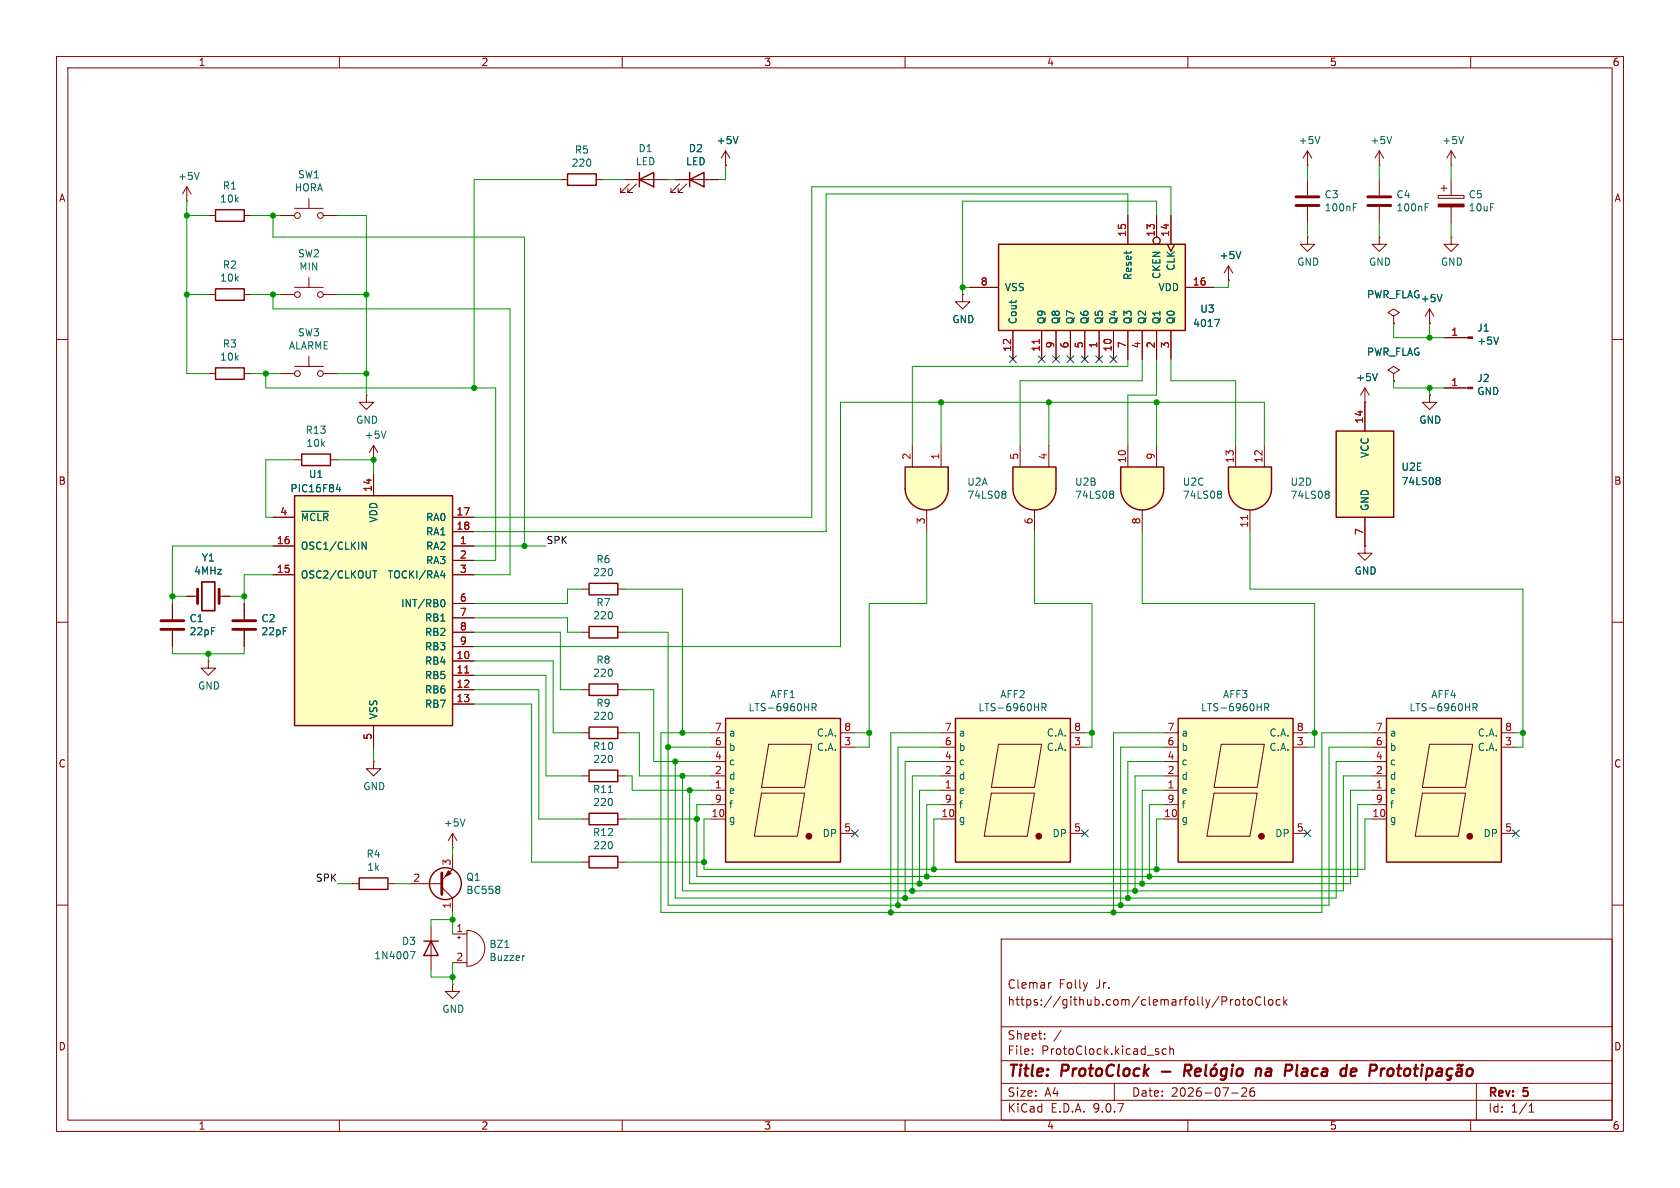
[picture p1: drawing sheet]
<svg xmlns="http://www.w3.org/2000/svg" width="297mm" height="210mm" viewBox="0 0 297 210" stroke-linecap="round" stroke-linejoin="round" font-family="sans-serif">
<g fill="none" stroke="#840000" stroke-width=".18">
<path d="M10 10h277v190h-277zM12 12h273v186h-273zM60 10v2M110 10v2M160 10v2M210 10v2M260 10v2M231.1 41.9v1.3h1.3l-1.3 1.3-1.2-1.3h1.2M231.1 41.9h.1M10 60h2M36.8 66h1.3M43.2 66h1.2"/>
<path d="M49.5 66h2.6M52.1 64.8h5M54.6 63v1.8M57.1 66h2.6M285 60h2M10 110h2M102.9 104.1h1.2M102.9 111.8h1.2M109.2 104.1h1.3M109.2 111.8h1.3M285 110h2M102.9 121.9h1.2"/>
<path d="M109.2 121.9h1.3M10 160h2M76.2 163.8v7.7M80 165.1h2.5M80 170.2h2.5M80.9 165.7h.5M81.2 165.5v.5M82.5 164.5a3.2 3.2 0 0 1 3.2 3.1 3.2 3.2 0 0 1-3.2 3.2zM177 166h108v32h-108zM185.8 173.7l-.3 .1M216 176.2h.6l.3 .3-.2 .4-.7 .1M217.5 176.7v1"/>
<path d="M218 176.7l-.3 .1-.2 .2M218.5 176.8l.2-.1 .4 .1 .1 .6-.2 .2-.3 .1-.2-.1zM219.6 176.7h.6M219.8 176.2v1.3l.4 .2M220.7 176.8l.2-.1 .4 .1 .1 .6-.2 .2-.3 .1-.2-.1zM222.9 176.3a.6 .6 0 0 0-.8 0 .6 .6 0 0 0-.1 .8 .56 .56 0 0 0 .2 .5 .56 .56 0 0 0 .7 0M223.5 176.2v1.3l.2 .2M224.3 176.8l.2-.1 .5 .1v.6l-.1 .2-.4 .1-.2-.1zM226.3 176.8l-.4-.1-.3 .3v.4l.1 .2h.6M227 176.2v1.5M227.1 177.1l.4 .6M227.5 176.7l-.5 .6"/>
<path d="M285 160h2M60 198v2M110 198v2M160 198v2M177 194.5h108M177 191.5h108M177 187.5h108M177 181.5h108M182.5 186.3v.1M182.5 185.5v.1M184.7 183.6v.1M184.7 182.8v.1"/>
<path d="M187.6 182.1l-1.3 2M197 191.5v3M204.7 185.9l.2 .2-.2 .3M204.7 185.4l.1 .1M206.2 185.5l-.5-.1-.2 .3v.4l.1 .2h.6M206.8 185.5l.2-.1 .4 .1 .1 .9M206.8 184.9v1.5M210 198v2M217.7 193.2h1.2M219.5 192.4l.6-.1 .2 .1 .1 .3-.9 1.1h.9M221.7 192.3a.59 .59 0 0 0-.7 .6v.6l.1 .2 .4 .1 .2-.1 .1-.5-.1-.3h-.5l-.2 .3M260 198v2"/>
<path d="M261 191.5v6.5M270.3 196.6h.9M270.3 195.5l.4-.4v1.5"/>
<circle cx="52.6" cy="66" r=".51"/>
<circle cx="56.6" cy="66" r=".51"/>
</g>
<g fill="none" stroke="#840000" stroke-width=".4">
<path d="M205.4 189.4h1.5M209.4 189.3h.8a.55 .55 0 0 0 .4-.5 .55 .55 0 0 0-.3-.6h-.7l-.3 2M209.9 189.3l.5 .9M211.3 189.5l1-.1-.1-.4-.2-.1-.5 .1-.3 .9 .3 .3 .6-.1M213.3 188.2l-.2 1.7 .2 .3M214.2 189.1a.52 .52 0 0 1 .5-.2 .52 .52 0 0 1 .4 .4v.5a.55 .55 0 0 1-.6 .4 .55 .55 0 0 1-.5-.4zM215 188.1l-.3 .3M216.9 189a.66 .66 0 0 0-1 .3l-.1 .5 .2 .3 .2 .1 .5-.1M216.9 188.9l-.2 1.6a.6 .6 0 0 1-.9 .3M217.8 188.9l-.1 1.3M217.9 188.2v.2M217.9 188.2l-.1 .1 .1 .1"/>
<path d="M217.9 188.2l.1 .1-.1 .1M218.8 189.1a.52 .52 0 0 1 .5-.2 .52 .52 0 0 1 .4 .4l-.1 .5a.55 .55 0 0 1-.5 .4 .55 .55 0 0 1-.5-.4zM222.1 189.1a.49 .49 0 0 1 .9 .1l-.2 1M222.1 188.9l-.1 1.3M228.5 188.6l-.4-.4h-.7l-.3 2M229.4 188.2l-.3 1.7 .3 .3M230.3 189l.2-.1 .6 .1-.1 1.2M231.1 189.4h-.7a.4 .4 0 0 0-.3 .4 .4 .4 0 0 0 .2 .4l.7-.1M233 189a.66 .66 0 0 0-1 .3l-.1 .5 .2 .3 .2 .1 .5-.1M233.8 189l.2-.1 .6 .1-.1 1.2M234.6 189.4h-.6a.4 .4 0 0 0-.4 .4 .4 .4 0 0 0 .3 .4l.7-.1M238 189a.66 .66 0 0 0-1 .3v.5l.1 .3 .2 .1 .6-.1"/>
<path d="M238.1 188.2l-.2 2M238.8 189.5l1-.1-.1-.4-.1-.1-.6 .1-.2 .9 .2 .3 .6-.1M245.3 189.3a.55 .55 0 0 1 .5-.4 .55 .55 0 0 1 .6 .4l-.1 .5a.6 .6 0 0 1-.9 .3M247 188.9h.8M247.4 188.2l-.3 1.7 .1 .2 .4 .1M248.4 189.1a.52 .52 0 0 1 .5-.2 .52 .52 0 0 1 .4 .4v.5a.55 .55 0 0 1-.6 .4 .55 .55 0 0 1-.5-.4zM249.9 188.9h.8M250.3 188.2l-.2 1.7 .1 .2 .3 .1M251.4 188.9l-.2 1.3M251.5 188.2l-.1 .2M251.5 188.2l-.2 .1 .1 .1M251.5 188.2v.1l-.1 .1"/>
<path d="M252.3 189l.2-.1 .6 .1 .1 .3v.5a.66 .66 0 0 1-1 .3M252.3 188.9l-.2 2M254.1 189l.2-.1 .6 .1-.1 1.2M254.9 189.4h-.6a.4 .4 0 0 0-.4 .4 .4 .4 0 0 0 .3 .4l.6-.1M256.2 190.3l.3 .3-.1 .2-.5 .1M256.8 189a.66 .66 0 0 0-1 .3l-.1 .5 .2 .3 .2 .1 .5-.1M257.6 189l.2-.1 .6 .1-.1 1.2M258.5 189.4h-.7a.4 .4 0 0 0-.4 .4 .4 .4 0 0 0 .3 .4l.7-.1M258.6 188.2l-.3 .2-.4-.2-.3 .2M259.4 189.1a.52 .52 0 0 1 .6-.2 .52 .52 0 0 1 .4 .4l-.1 .5a.55 .55 0 0 1-.5 .4 .55 .55 0 0 1-.5-.4z"/>
</g>
<path d="M38.1 65h5.1v2.1h-5.1zM104.1 103.1h5.1v2.1h-5.1zM104.1 110.7h5.1v2.1h-5.1zM104.1 120.9h5.1v2h-5.1zM74.9 166.4h2.6M76.2 166.4l1.3 2.5h-2.6z" fill="none" stroke="#840000" stroke-width=".25"/>
<path d="M72.5 168.2h.9l-.6 1.3M89.2 167.5h.8M92.8 168.9l-.3 .1" fill="none" stroke="#006464" stroke-width=".18"/>
<path d="M52.1 87.6h27.9v40.7h-27.9z" fill="#ffffc2"/>
<g fill="none" stroke="#840000" stroke-width=".25">
<path d="M38.1 37.1h5.1v2h-5.1zM38.1 51.1h5.1v2h-5.1zM52.1 87.6h27.9v40.7h-27.9zM53.3 80.3h5.1v2h-5.1zM104.1 136.1h5.1v2.1h-5.1zM104.1 128.5h5.1v2.1h-5.1zM63.5 155.2h5.1v2h-5.1zM104.1 143.8h5.1v2h-5.1zM104.1 151.4h5.1v2h-5.1z"/>
<circle cx="78.7" cy="156.2" r="2.82"/>
</g>
<g fill="none" stroke="#840000" stroke-width=".18">
<path d="M33 35.6h.1M33 33l-.7 1.3M33 33l.8 1.3M33 33v2.6M36.8 38.1h1.3M43.2 38.1h1.2M49.5 38.1h2.6M52.1 36.8h5M54.6 35.1v1.7M57.1 38.1h2.6M231.1 29.2h.1M231.1 26.7l-.7 1.2"/>
<path d="M231.1 26.7l.8 1.2M231.1 26.7v2.5M36.8 52.1h1.3M43.2 52.1h1.2M49.5 52.1h2.6M52.1 50.8h5M54.6 49v1.8M57.1 52.1h2.6M64.8 69.9v1.2h1.2l-1.2 1.3-1.3-1.3h1.3M64.8 69.9h.1M66 78.7v2.6M66 78.7l-.7 1.3"/>
<path d="M66 78.7l.8 1.3M48.3 91.4h3.8M48.3 96.5h3.8M52.1 81.3h1.2M58.4 81.3h1.3M66 81.3h.1M66 83.8v3.8M80 91.4h3.8M80 96.5h3.8M80 94h3.8M80 99.1h3.8M30.5 106.7v2.8"/>
<path d="M30.5 111.5v2.8M33 105.4h1.9M36.8 116.8v1.3h1.3l-1.3 1.3-1.2-1.3h1.2M36.8 116.8h.1M38.7 105.4h1.9M43.2 106.7v2.8M43.2 111.5v2.8M48.3 101.6h3.8M80 101.6h3.8M80 106.7h3.8M80 109.2h3.8M80 111.8h3.8"/>
<path d="M80 114.3h3.8M80 116.8h3.8M80 119.4h3.8M66 134.6v1.3h1.3l-1.3 1.3-1.2-1.3h1.2M66 134.6h.1M66 128.3v3.8M80 121.9h3.8M80 124.5h3.8M102.9 137.2h1.2M102.9 129.5h1.2M109.2 137.2h1.3M109.2 129.5h1.3"/>
<path d="M62.2 156.2h1.3M68.6 156.2h1.2M72.4 156.2h5.7M78.1 156.8l1.9 2v2.5M80 149.9h.1M80 151.1v2.6l-1.9 1.9M80 147.3v2.6M80 147.3l-.8 1.3M80 147.3l.8 1.3M102.9 144.8h1.2M102.9 152.4h1.2M109.2 144.8h1.3"/>
<path d="M109.2 152.4h1.3M80 174v1.3h1.3l-1.3 1.2-1.3-1.2h1.3M80 174h.1"/>
<circle cx="52.6" cy="38.1" r=".51"/>
<circle cx="56.6" cy="38.1" r=".51"/>
<circle cx="52.6" cy="52.1" r=".51"/>
<circle cx="56.6" cy="52.1" r=".51"/>
</g>
<g fill="none" stroke="#006464" stroke-width=".18">
<path d="M35.2 30.5l-.4 1.2M233.3 24.1l-.4 1.3M68.2 76.2l-.4 1.3M53.3 90.4h4.8M59.4 86.5h.8M60.1 86.1v.8M64 95.8l.7 1.3v-1.3M65.9 100.9h.7M66.2 100.9v1.3M77.9 101.8h.8M78.1 106.1l.1-.1a.68 .68 0 0 1 .5 .6 .68 .68 0 0 1-.5 .7l-.1-.1M78.5 101.3v.9"/>
<path d="M82.2 144.8l-.4 1.2M88.2 156.7l.2 .2-.2 .2M88.2 157.3l.2 .1-.2 .5M107.6 140.1h.7"/>
</g>
<path d="M82.2 119h.7" fill="none" stroke="#a90000" stroke-width=".18"/>
<path d="M28.4 109.7h4.1M28.4 111.3h4.1M34.9 104.1v2.6M38.7 104.1v2.6M41.1 109.7h4.1M41.1 111.3h4.1M78.1 154.3v3.8" fill="none" stroke="#840000" stroke-width=".51"/>
<path d="M79.2 153.9l.6 .5-1.1 .5z" fill="#840000" stroke="#840000" stroke-width=".18"/>
<path d="M35.7 102.9h2.3v5.1h-2.3z" fill="none" stroke="#840000" stroke-width=".3"/>
<path d="M217.2 86.4h7.6a3.8 3.8 0 0 1-3.8 3.8 3.8 3.8 0 0 1-3.8-3.8z" fill="#ffffc2" stroke="#ffffc2" stroke-width=".18"/>
<path d="M217.2 82.6h7.6v3.8h-7.6z" fill="#ffffc2"/>
<path d="M217.2 82.6h7.6v3.8a3.8 3.8 0 0 1-3.8 3.8 3.8 3.8 0 0 1-3.8-3.8z" fill="none" stroke="#840000" stroke-width=".25"/>
<path d="M218.4 78.7v3.9M223.5 78.7v3.9M221 90.2v3.8" fill="none" stroke="#840000" stroke-width=".18"/>
<path d="M220.6 91.1v.7" fill="none" stroke="#a90000" stroke-width=".18"/>
<path d="M234.5 86.8h.2l.3 .3-.3 .3M234.5 87.4h.2M234.7 87.4l.3 .2v.2l-.1 .2-.4 .1" fill="none" stroke="#006464" stroke-width=".18"/>
<path d="M128.3 127h20.3v25.4h-20.3z" fill="#ffffc2"/>
<path d="M100.3 30.7h5.1v2.1h-5.1zM113 31.8l2.6-1.3v2.5zM113 30.5v2.5M121.9 31.8l2.6-1.3v2.5zM121.9 30.5v2.5M128.3 127h20.3v25.4h-20.3z" fill="none" stroke="#840000" stroke-width=".25"/>
<g fill="none" stroke="#840000" stroke-width=".18">
<path d="M99.1 31.8h1.2M105.4 31.8h1.3M110.5 31.8h7.6M111.3 32.5l-1.6 1.5h.8h-.8v-.7M112.5 32.5l-1.5 1.5h.8h-.8v-.7M119.4 31.8h7.6M120.1 32.5l-1.5 1.5h.8h-.8v-.7M121.4 32.5l-1.5 1.5h.7h-.7v-.7M241.3 71.1h.1M241.3 68.6l-.8 1.3M241.3 68.6l.8 1.3M241.3 68.6v2.5"/>
<path d="M255.3 68.6h4.2M241.3 96.5v1.3h1.3l-1.3 1.3-1.3-1.3h1.3M241.3 96.5h.1M125.7 129.5h2.6M125.7 132.1h2.6M125.7 134.6h2.6M125.7 137.2h2.6M125.7 139.7h2.6M135.9 131.6h7.6l-1.3 7.6h-7.6zM148.6 129.5h2.5M148.6 132.1h2.5M125.7 142.2h2.6"/>
<path d="M125.7 144.8h2.6M134.6 140.2h7.6l-1.2 7.6h-7.7zM148.6 147.3h2.5"/>
</g>
<g fill="#840000" stroke="#840000" stroke-width=".18">
<path d="M259.5 68.5h.8v.2h-.8z"/>
<circle cx="143" cy="147.8" r=".51"/>
</g>
<path d="M243.5 66l-.4 1.3M143.6 125h.6l.1-.2-.1-.3-.6-.1v1.2M143.9 125l.4 .6" fill="none" stroke="#006464" stroke-width=".18"/>
<path d="M236.2 76.2h10.2v15.2h-10.2z" fill="#ffffc2"/>
<path d="M236.2 76.2h10.2v15.2h-10.2z" fill="none" stroke="#840000" stroke-width=".25"/>
<path d="M241.3 71.1v5.1M252.7 69.9v1.2h1.3l-1.3 1.3-1.2-1.3h1.2M252.7 69.9h.1M241.3 91.4v5.1" fill="none" stroke="#840000" stroke-width=".18"/>
<path d="M254.1 84.4h.3l.2 .2-.2 .3M254.1 84.9h.3M254.4 84.9l.2 .3v.2l-.1 .2-.4 .1" fill="none" stroke="#006464" stroke-width=".18"/>
<path d="M208.3 127h20.3v25.4h-20.3z" fill="#ffffc2"/>
<path d="M208.3 127h20.3v25.4h-20.3z" fill="none" stroke="#840000" stroke-width=".25"/>
<path d="M205.7 129.5h2.6M205.7 132.1h2.6M205.7 134.6h2.6M205.7 137.2h2.6M205.7 139.7h2.6M215.9 131.6h7.6l-1.3 7.6h-7.6zM228.6 129.5h2.5M228.6 132.1h2.5M205.7 142.2h2.6M205.7 144.8h2.6M214.6 140.2h7.6l-1.2 7.6h-7.6zM228.6 147.3h2.5" fill="none" stroke="#840000" stroke-width=".18"/>
<circle cx="223" cy="147.8" r=".51" fill="#840000" stroke="#840000" stroke-width=".18"/>
<path d="M223.6 125h.6l.1-.2-.1-.3-.6-.1v1.2M223.9 125l.4 .6" fill="none" stroke="#006464" stroke-width=".18"/>
<path d="M245.1 127h20.3v25.4h-20.3z" fill="#ffffc2"/>
<path d="M245.1 127h20.3v25.4h-20.3z" fill="none" stroke="#840000" stroke-width=".25"/>
<path d="M242.6 129.5h2.5M242.6 132.1h2.5M242.6 134.6h2.5M242.6 137.2h2.5M242.6 139.7h2.5M252.7 131.6h7.6l-1.2 7.6h-7.6zM265.4 129.5h2.6M265.4 132.1h2.6M242.6 142.2h2.5M242.6 144.8h2.5M251.5 140.2h7.6l-1.3 7.6h-7.6zM265.4 147.3h2.6" fill="none" stroke="#840000" stroke-width=".18"/>
<circle cx="259.8" cy="147.8" r=".51" fill="#840000" stroke="#840000" stroke-width=".18"/>
<path d="M260.4 125h.6l.1-.2v-.3l-.7-.1v1.2M260.7 125l.4 .6" fill="none" stroke="#006464" stroke-width=".18"/>
<path d="M160 86.4h7.6a3.8 3.8 0 0 1-3.8 3.8 3.8 3.8 0 0 1-3.8-3.8z" fill="#ffffc2" stroke="#ffffc2" stroke-width=".18"/>
<path d="M160 82.6h7.6v3.8h-7.6z" fill="#ffffc2"/>
<path d="M160 82.6h7.6v3.8a3.8 3.8 0 0 1-3.8 3.8 3.8 3.8 0 0 1-3.8-3.8z" fill="none" stroke="#840000" stroke-width=".25"/>
<g fill="none" stroke="#840000" stroke-width=".18">
<path d="M128.3 29.2h.1M128.3 26.7l-.8 1.2M128.3 26.7l.7 1.2M128.3 26.7v2.5M243.8 29.2h.1M243.8 26.7l-.7 1.2M243.8 26.7l.8 1.2M243.8 26.7v2.5M170.2 52.1v1.2h1.2l-1.2 1.3-1.3-1.3h1.3M170.2 52.1h.1M161.3 78.7v3.9M166.4 78.7v3.9"/>
<path d="M163.8 90.2v3.8"/>
</g>
<path d="M130.5 24.1l-.5 1.3M246 24.1l-.4 1.3M177.4 86.8h.2l.2 .3-.2 .3M177.4 87.4h.2M177.6 87.4l.2 .2v.2l-.1 .2-.3 .1" fill="none" stroke="#006464" stroke-width=".18"/>
<path d="M168.9 127h20.3v25.4h-20.3z" fill="#ffffc2"/>
<path d="M168.9 127h20.3v25.4h-20.3z" fill="none" stroke="#840000" stroke-width=".25"/>
<path d="M166.4 129.5h2.5M166.4 132.1h2.5M166.4 134.6h2.5M166.4 137.2h2.5M166.4 139.7h2.5M176.5 131.6h7.6l-1.2 7.6h-7.6zM189.2 129.5h2.6M189.2 132.1h2.6M166.4 142.2h2.5M166.4 144.8h2.5M175.3 140.2h7.6l-1.3 7.6h-7.6zM189.2 147.3h2.6" fill="none" stroke="#840000" stroke-width=".18"/>
<circle cx="183.6" cy="147.8" r=".51" fill="#840000" stroke="#840000" stroke-width=".18"/>
<path d="M184.2 125h.6l.1-.2v-.3l-.7-.1v1.2M184.5 125l.4 .6" fill="none" stroke="#006464" stroke-width=".18"/>
<path d="M176.5 43.2h33v15.2h-33z" fill="#ffffc2"/>
<path d="M176.5 43.2h33v15.2h-33z" fill="none" stroke="#840000" stroke-width=".25"/>
<g fill="none" stroke="#840000" stroke-width=".18">
<path d="M199.4 38.1v5.1M204.5 38.1v3.8M207 38.1v5.1M171.4 50.8h5.1M179.1 58.4v5.1M184.1 58.4v5.1M186.7 58.4v5.1M189.2 58.4v5.1M191.8 58.4v5.1M194.3 58.4v5.1M196.8 58.4v5.1M199.4 58.4v5.1"/>
<path d="M201.9 58.4v5.1M204.5 58.4v5.1M206.4 43.2l.6 1.3 .6-1.3M207 58.4v5.1M209.5 50.8h5.1"/>
<circle cx="204.5" cy="42.5" r=".63"/>
</g>
<path d="M183.7 60v.7" fill="none" stroke="#a90000" stroke-width=".18"/>
<path d="M214.7 56.5h.9l-.6 1.2" fill="none" stroke="#006464" stroke-width=".18"/>
<path d="M198.1 86.4h7.6a3.8 3.8 0 0 1-3.8 3.8 3.8 3.8 0 0 1-3.8-3.8z" fill="#ffffc2" stroke="#ffffc2" stroke-width=".18"/>
<path d="M198.1 82.6h7.6v3.8h-7.6z" fill="#ffffc2"/>
<path d="M198.1 82.6h7.6v3.8a3.8 3.8 0 0 1-3.8 3.8 3.8 3.8 0 0 1-3.8-3.8z" fill="none" stroke="#840000" stroke-width=".25"/>
<path d="M217.2 49.5h.1M217.2 47l-.8 1.3M217.2 47l.7 1.3M217.2 47v2.5M199.4 78.7v3.9M204.5 78.7v3.9M201.9 90.2v3.8" fill="none" stroke="#840000" stroke-width=".18"/>
<path d="M219.4 44.4l-.5 1.3M215.5 86.8h.2l.2 .3-.2 .3M215.5 87.4h.2M215.7 87.4l.2 .2v.2l-.1 .2-.3 .1" fill="none" stroke="#006464" stroke-width=".18"/>
<path d="M179.1 86.4h7.6a3.8 3.8 0 0 1-3.8 3.8 3.8 3.8 0 0 1-3.8-3.8z" fill="#ffffc2" stroke="#ffffc2" stroke-width=".18"/>
<path d="M179.1 82.6h7.6v3.8h-7.6z" fill="#ffffc2"/>
<path d="M179.1 82.6h7.6v3.8a3.8 3.8 0 0 1-3.8 3.8 3.8 3.8 0 0 1-3.8-3.8z" fill="none" stroke="#840000" stroke-width=".25"/>
<g fill="none" stroke="#840000" stroke-width=".18">
<path d="M119.4 31.8h2.5M124.5 31.8h2.5M128.3 29.2h.1M199.4 38.1v5.1M204.5 38.1v3.8M207 38.1v5.1M231.1 31.8v2.7M231.1 36.6v2.8M243.8 31.8v2.7M243.8 36.6v2.8M254.3 34.5h4.5v.6h-4.5zM254.8 33.3h1"/>
<path d="M255.3 32.8v1M256.5 29.2h.1M256.5 26.7v2.5M256.5 31.8v2.7M256.5 36.6v2.8M256.5 26.7l-.7 1.2M256.5 26.7l.8 1.2M170.2 52.1h.1M171.4 50.8h5.1M179.1 58.4v5.1M184.1 58.4v5.1M186.7 58.4v5.1"/>
<path d="M189.2 58.4v5.1M191.8 58.4v5.1M194.3 58.4v5.1M196.8 58.4v5.1M199.4 58.4v5.1M201.9 58.4v5.1M204.5 58.4v5.1M206.4 43.2l.6 1.3 .6-1.3M207 58.4v5.1M209.5 50.8h5.1M217.2 49.5h.1M243.8 41.9v1.3h1.3l-1.3 1.3-1.2-1.3h1.2"/>
<path d="M243.8 41.9h.1M246.4 55.9l1-.7-1-.6-1 .6 1 .7v1.3M246.4 57.2h.1M252.7 57.2h.1M252.7 54.6l-.7 1.3M252.7 54.6l.8 1.3M252.7 54.6v2.6M255.3 59.7h4.2M256.5 41.9v1.3h1.3l-1.3 1.3-1.2-1.3h1.2M256.5 41.9h.1M180.3 78.7v3.9M185.4 78.7v3.9"/>
<path d="M241.3 71.1h.1M241.3 71.1v5.1M246.4 66l1-.6-1-.6-1 .6 1 .6v1.3M246.4 67.3h.1M252.7 69.9h.1M255.3 68.6h3.8M48.3 91.4h3.8M48.3 96.5h3.8M66 83.8v3.8M80 91.4h3.8M80 96.5h3.8M80 94h3.8"/>
<path d="M80 99.1h3.8M182.9 90.2v3.8M241.3 96.5h.1M241.3 91.4v5.1M30.5 106.7v2.8M30.5 111.5v2.8M33 105.4h1.3M39.4 105.4h1.2M43.2 106.7v2.8M43.2 111.5v2.8M48.3 101.6h3.8M80 101.6h3.8"/>
<path d="M80 106.7h3.8M80 109.2h3.8M80 111.8h3.8M80 114.3h3.8M80 116.8h3.8M80 119.4h3.8M66 128.3v3.8M80 121.9h3.8M80 124.5h3.8"/>
<circle cx="204.5" cy="42.5" r=".63"/>
</g>
<g fill="none" stroke="#006464" stroke-width=".18">
<path d="M130.5 24.1l-.5 1.3M239.3 36.6h.4M239.3 36h.6M252 36.6h.4M252 36h.6M258.7 24.1l-.4 1.3M214.7 56.5h.9l-.6 1.2M219.4 44.4l-.5 1.3M254.9 52.1l-.4 1.2M264.9 59.6l-.4 1.3M243.5 66l-.4 1.3M53.3 90.4h4.8"/>
<path d="M59.4 86.5h.8M60.1 86.1v.8M64 95.8l.7 1.3v-1.3M196.4 86.8h.2l.3 .3-.3 .3M196.4 87.4h.2M196.6 87.4l.3 .2v.2l-.1 .2-.4 .1M254.1 84.4h.3l.2 .2-.2 .3M254.1 84.9h.3M254.4 84.9l.2 .3v.2l-.1 .2-.4 .1M65.9 100.9h.7M66.2 100.9v1.3M77.9 101.8h.8"/>
<path d="M78.1 106.1l.1-.1a.68 .68 0 0 1 .5 .6 .68 .68 0 0 1-.5 .7l-.1-.1M78.5 101.3v.9"/>
</g>
<path d="M229.1 34.8h4.1M229.1 36.3h4.1M241.8 34.8h4.1M241.8 36.3h4.1" fill="none" stroke="#840000" stroke-width=".51"/>
<g fill="#840000" stroke="#840000" stroke-width=".18">
<path d="M254.3 36.1h4.5v.5h-4.5z"/>
<path d="M259.5 59.6h.8v.2h-.8z"/>
</g>
<g fill="none" stroke="#009600" stroke-width=".18">
<path d="M33 35.6v30.4h3.8M33 38.1h3.8M44.4 38.1h5.1M48.3 38.1v3.8h44.4v54.6M59.7 38.1h5.1v31.8M99.1 31.8h-15.3v36.8M106.7 31.8h3.8M118.1 31.8h1.3M128.3 29.2v2.6h-1.3M199.4 38.1v-3.8h-53.4v59.7h-62.2M204.5 38.1v-2.5h-34.3v16.5M207 38.1v-5.1h-63.5v58.4h-59.7"/>
<path d="M231.1 29.2v2.6M231.1 39.4v2.5M243.8 29.2v2.6M243.8 39.4v2.5M256.5 29.2v2.6M256.5 39.4v2.5M33 52.1h3.8M44.4 52.1h5.1M48.3 52.1v2.5h41.9v47h-6.4M59.7 52.1h5.1M170.2 50.8h1.2M217.2 49.5v1.3h-2.6"/>
<path d="M246.4 57.2v2.5h8.9M252.7 57.2v2.5M44.4 66h5.1M47 66v2.6h40.6v30.5h-3.8M59.7 66h5.1M166.4 71.1v7.6M185.4 71.1v7.6M199.4 63.5v1.3h-38.1v13.9M201.9 63.5v3.8h-21.6v11.4M204.5 63.5v6.4h-5.1v8.8M204.5 71.1v7.6M207 63.5v3.8h11.4v11.4"/>
<path d="M223.5 78.7v-7.6h-74.9v43.2h-64.8M246.4 67.3v1.3h8.9M252.7 68.6v1.3M48.3 96.5h-17.8v10.2M52.1 81.3h-5.1v10.1h1.3M59.7 81.3h6.3v2.5M83.8 96.5h12.7M163.8 94v12.7h-10.1v25.4h-2.6M182.9 94v12.7h10.1v25.4h-1.2M201.9 94v12.7h30.5v25.4h-1.3M221 94v10.1h48.2v28h-1.2M30.5 114.3v1.3h12.7v-1.3"/>
<path d="M30.5 105.4h2.5M36.8 115.6v1.2M40.6 105.4h2.6M48.3 101.6h-5.1v5.1M83.8 111.8h15.3v10.1h3.8M83.8 109.2h16.5v2.6h2.6M83.8 116.8h14v12.7h5.1M83.8 119.4h12.7v17.8h6.4M102.9 104.1h-2.6v2.6h-16.5M110.5 104.1h10.1v25.4M110.5 111.8h7.6v48.2h116.8v-27.9h7.7M66 132.1v2.5"/>
<path d="M83.8 121.9h11.4v22.9h7.7M83.8 124.5h10.2v27.9h8.9M110.5 129.5h2.5v7.7h12.7M110.5 121.9h5.1v12.7h10.1M110.5 137.2h1.3v2.5h13.9M118.1 132.1h7.6M119.4 134.6v24.2h116.8v-24.2h6.4M120.6 137.2v20.3h116.9v-20.3h5.1M121.9 139.7v16.5h116.9v-16.5h3.8M125.7 129.5h-8.9v31.8h116.9v-31.8h8.9M151.1 129.5h2.6M166.4 129.5h-8.9v31.8"/>
<path d="M166.4 137.2h-5.1v20.3M166.4 139.7h-3.8v16.5M166.4 134.6h-6.4v24.2M166.4 132.1h-7.7v27.9M191.8 129.5h1.2M205.7 129.5h-8.9v31.8M205.7 137.2h-5v20.3M205.7 139.7h-3.8v16.5M205.7 134.6h-6.3v24.2M205.7 132.1h-7.6v27.9M231.1 129.5h1.3M268 129.5h1.2"/>
<path d="M59.7 156.2h2.5M69.8 156.2h2.6M80 149.9v1.2M110.5 144.8h12.7M110.5 152.4h14M125.7 144.8h-1.2v8.9h116.8v-8.9h1.3M125.7 142.2h-2.5v12.7h116.8v-12.7h2.6M166.4 144.8h-1.3v8.9M166.4 142.2h-2.6v12.7M205.7 144.8h-1.2v8.9M205.7 142.2h-2.5v12.7M76.2 171.5v1.2h3.8"/>
<path d="M80 161.3v3.8M80 170.2v3.8M80 162.6h-3.8v1.2"/>
</g>
<g fill="none" stroke="#000084" stroke-width=".18">
<path d="M178.5 62.9l1.2 1.2M179.7 62.9l-1.2 1.2M183.5 62.9l1.3 1.2M184.8 62.9l-1.3 1.2M186.1 62.9l1.2 1.2M187.3 62.9l-1.2 1.2M188.6 62.9l1.2 1.2M189.8 62.9l-1.2 1.2M191.2 62.9l1.2 1.2M192.4 62.9l-1.2 1.2M193.7 62.9l1.2 1.2M194.9 62.9l-1.2 1.2"/>
<path d="M196.2 62.9l1.3 1.2M197.5 62.9l-1.3 1.2M150.5 146.7l1.2 1.2M151.7 146.7l-1.2 1.2M191.2 146.7l1.2 1.2M192.4 146.7l-1.2 1.2M230.5 146.7l1.2 1.2M231.7 146.7l-1.2 1.2M267.4 146.7l1.2 1.2M268.6 146.7l-1.2 1.2"/>
</g>
<path d="M183.7 60v.7M82.2 119h.7" fill="none" stroke="#a90000" stroke-width=".18"/>
<g fill="#009600" stroke="#009600" stroke-width=".18">
<circle cx="33" cy="38.1" r=".46"/>
<circle cx="33" cy="52.1" r=".46"/>
<circle cx="48.3" cy="52.1" r=".46"/>
<circle cx="47" cy="66" r=".46"/>
<circle cx="48.3" cy="38.1" r=".46"/>
<circle cx="153.7" cy="129.5" r=".46"/>
<circle cx="118.1" cy="132.1" r=".46"/>
<circle cx="120.6" cy="129.5" r=".46"/>
<circle cx="64.8" cy="52.1" r=".46"/>
<circle cx="64.8" cy="66" r=".46"/>
<circle cx="92.7" cy="96.5" r=".46"/>
<circle cx="66" cy="81.3" r=".46"/>
<circle cx="83.8" cy="68.6" r=".46"/>
<circle cx="30.5" cy="105.4" r=".46"/>
<circle cx="43.2" cy="105.4" r=".46"/>
<circle cx="36.8" cy="115.6" r=".46"/>
<circle cx="121.9" cy="139.7" r=".46"/>
<circle cx="120.6" cy="137.2" r=".46"/>
<circle cx="119.4" cy="134.6" r=".46"/>
<circle cx="80" cy="162.6" r=".46"/>
<circle cx="124.5" cy="152.4" r=".46"/>
<circle cx="123.2" cy="144.8" r=".46"/>
<circle cx="80" cy="172.7" r=".46"/>
<circle cx="232.4" cy="129.5" r=".46"/>
<circle cx="193" cy="129.5" r=".46"/>
<circle cx="252.7" cy="68.6" r=".46"/>
<circle cx="269.2" cy="129.5" r=".46"/>
<circle cx="204.5" cy="153.7" r=".46"/>
<circle cx="198.1" cy="160" r=".46"/>
<circle cx="170.2" cy="50.8" r=".46"/>
<circle cx="166.4" cy="71.1" r=".46"/>
<circle cx="162.6" cy="156.2" r=".46"/>
<circle cx="161.3" cy="157.5" r=".46"/>
<circle cx="158.7" cy="160" r=".46"/>
<circle cx="165.1" cy="153.7" r=".46"/>
<circle cx="163.8" cy="154.9" r=".46"/>
<circle cx="160" cy="158.8" r=".46"/>
<circle cx="199.4" cy="158.8" r=".46"/>
<circle cx="196.8" cy="161.3" r=".46"/>
<circle cx="157.5" cy="161.3" r=".46"/>
<circle cx="203.2" cy="154.9" r=".46"/>
<circle cx="201.9" cy="156.2" r=".46"/>
<circle cx="200.7" cy="157.5" r=".46"/>
<circle cx="204.5" cy="71.1" r=".46"/>
<circle cx="185.4" cy="71.1" r=".46"/>
<circle cx="252.7" cy="59.7" r=".46"/>
</g>
<g font-size="2.8" fill="#840000">
<text x="178" y="190.9">Title:</text>
<text x="187.7" y="190.9">ProtoClock</text>
<text x="224.4" y="190.9">na</text>
<text x="241.1" y="190.9">de</text>
</g>
<g font-size="2.1" fill="#840000">
<text x="178" y="178">https://github.com/clemarfolly/ProtoClock</text>
<text x="178" y="175">Clemar</text>
<text x="187.2" y="175">Folly</text>
<text x="193.8" y="175">Jr.</text>
<text x="178" y="184">Sheet:</text>
<text x="178" y="186.7">File:</text>
<text x="184.1" y="186.7">ProtoClock.kicad_sch</text>
<text x="178" y="196.9">KiCad</text>
<text x="178" y="194.1">Size:</text>
<text x="184.7" y="194.1">A4</text>
<text x="185.7" y="196.9">E.D.A.</text>
<text x="193.3" y="196.9">9.0.7</text>
<text x="200" y="194.1">Date:</text>
<text x="207" y="194.1">2026-07-26</text>
<text x="263" y="194.3">Rev:</text>
<text x="263" y="196.9">Id:</text>
<text x="267.1" y="196.9">1/1</text>
<text x="269.4" y="194.3">5</text>
</g>
<g font-size="1.8" fill="#840000">
<text x="35" y="11.9">1</text>
<text x="85" y="11.9">2</text>
<text x="135" y="11.9">3</text>
<text x="185" y="11.9">4</text>
<text x="235" y="11.9">5</text>
<text x="285" y="11.9">6</text>
<text x="10.3" y="35.9">A</text>
<text x="285.3" y="35.9">A</text>
<text x="10.3" y="85.9">B</text>
<text x="285.3" y="85.9">B</text>
<text x="10.3" y="135.9">C</text>
<text x="285.3" y="135.9">C</text>
<text x="10.3" y="185.9">D</text>
<text x="285.3" y="185.9">D</text>
<text x="35" y="199.9">1</text>
<text x="85" y="199.9">2</text>
<text x="135" y="199.9">3</text>
<text x="185" y="199.9">4</text>
<text x="235" y="199.9">5</text>
<text x="285" y="199.9">6</text>
</g>
<g font-size="1.8" fill="#006464">
<text x="101" y="29.7">220</text>
<text x="101.5" y="27.4">R5</text>
<text x="112.3" y="29.4">LED</text>
<text x="112.8" y="27.1">D1</text>
<text x="121.2" y="29.4">LED</text>
<text x="121.7" y="27.1">D2</text>
<text x="126.6" y="25.7">+5V</text>
<text x="229.5" y="25.7">+5V</text>
<text x="242.2" y="25.7">+5V</text>
<text x="254.9" y="25.7">+5V</text>
<text x="31.4" y="32">+5V</text>
<text x="39.3" y="33.7">R1</text>
<text x="52" y="34">HORA</text>
<text x="52.6" y="31.7">SW1</text>
<text x="234.1" y="35.3">C3</text>
<text x="246.8" y="35.3">C4</text>
<text x="259.5" y="35.3">C5</text>
<text x="38.8" y="36">10k</text>
<text x="234.1" y="37.6">100nF</text>
<text x="246.8" y="37.6">100nF</text>
<text x="259.5" y="37.6">10uF</text>
<text x="39.3" y="47.7">R2</text>
<text x="52.6" y="45.7">SW2</text>
<text x="207.9" y="48" transform="rotate(-90 207.9 48)">CLK</text>
<text x="215.5" y="46">+5V</text>
<text x="229.2" y="47.2">GND</text>
<text x="241.9" y="47.2">GND</text>
<text x="254.6" y="47.2">GND</text>
<text x="38.8" y="50">10k</text>
<text x="52.8" y="48">MIN</text>
<text x="177.5" y="51.7">VSS</text>
<text x="200.3" y="49.6" transform="rotate(-90 200.3 49.6)">Reset</text>
<text x="204.7" y="51.7">VDD</text>
<text x="205.3" y="49.4" transform="rotate(-90 205.3 49.4)">CKEN</text>
<text x="241.6" y="52.9">PWR_FLAG</text>
<text x="251.1" y="53.6">+5V</text>
<text x="52.6" y="59.7">SW3</text>
<text x="168.3" y="57.3">GND</text>
<text x="179.9" y="57.4" transform="rotate(-90 179.9 57.4)">Cout</text>
<text x="185" y="57.4" transform="rotate(-90 185 57.4)">Q9</text>
<text x="187.6" y="57.4" transform="rotate(-90 187.6 57.4)">Q8</text>
<text x="190.1" y="57.4" transform="rotate(-90 190.1 57.4)">Q7</text>
<text x="192.6" y="57.4" transform="rotate(-90 192.6 57.4)">Q6</text>
<text x="195.2" y="57.4" transform="rotate(-90 195.2 57.4)">Q5</text>
<text x="197.7" y="57.4" transform="rotate(-90 197.7 57.4)">Q4</text>
<text x="200.3" y="57.4" transform="rotate(-90 200.3 57.4)">Q3</text>
<text x="202.8" y="57.4" transform="rotate(-90 202.8 57.4)">Q2</text>
<text x="205.3" y="57.4" transform="rotate(-90 205.3 57.4)">Q1</text>
<text x="207.9" y="57.4" transform="rotate(-90 207.9 57.4)">Q0</text>
<text x="210.8" y="58">4017</text>
<text x="212.1" y="55.5">U3</text>
<text x="261.1" y="58.8">J1</text>
<text x="38.8" y="64">10k</text>
<text x="39.3" y="61.6">R3</text>
<text x="51" y="62">ALARME</text>
<text x="241.6" y="63.1">PWR_FLAG</text>
<text x="261.1" y="61.1">+5V</text>
<text x="239.6" y="67.6">+5V</text>
<text x="261.1" y="67.7">J2</text>
<text x="261.1" y="70">GND</text>
<text x="53.9" y="76.9">R13</text>
<text x="62.9" y="75.1">GND</text>
<text x="64.4" y="77.7">+5V</text>
<text x="250.8" y="75.1">GND</text>
<text x="54.1" y="79.2">10k</text>
<text x="242.2" y="81" transform="rotate(-90 242.2 81)">VCC</text>
<text x="247.7" y="83.4">U2E</text>
<text x="51.2" y="87.2">PIC16F84</text>
<text x="54.5" y="84.7">U1</text>
<text x="170.9" y="86.1">U2A</text>
<text x="170.9" y="88.4">74LS08</text>
<text x="190" y="86.1">U2B</text>
<text x="190" y="88.4">74LS08</text>
<text x="209" y="86.1">U2C</text>
<text x="209" y="88.4">74LS08</text>
<text x="228.1" y="86.1">U2D</text>
<text x="228.1" y="88.4">74LS08</text>
<text x="247.7" y="86">74LS08</text>
<text x="53.1" y="92.3">~{MCLR}</text>
<text x="66.9" y="92.5" transform="rotate(-90 66.9 92.5)">VDD</text>
<text x="75.2" y="92.3">RA0</text>
<text x="75.2" y="94.8">RA1</text>
<text x="242.2" y="90.4" transform="rotate(-90 242.2 90.4)">GND</text>
<text x="34.2" y="101.8">4MHz</text>
<text x="35.6" y="99.5">Y1</text>
<text x="53.1" y="97.4">OSC1/CLKIN</text>
<text x="75.2" y="97.4">RA2</text>
<text x="75.2" y="99.9">RA3</text>
<text x="105.3" y="99.7">R6</text>
<text x="239.4" y="101.8">GND</text>
<text x="53.1" y="102.5">OSC2/CLKOUT</text>
<text x="68.4" y="102.5">TOCKI/RA4</text>
<text x="70.8" y="107.5">INT/RB0</text>
<text x="104.8" y="102.1">220</text>
<text x="105.3" y="107.4">R7</text>
<text x="33.4" y="110.2">C1</text>
<text x="33.4" y="112.5">22pF</text>
<text x="46.1" y="110.2">C2</text>
<text x="46.1" y="112.5">22pF</text>
<text x="75" y="110.1">RB1</text>
<text x="75" y="112.6">RB2</text>
<text x="104.8" y="109.7">220</text>
<text x="75" y="115.2">RB3</text>
<text x="75" y="117.7">RB4</text>
<text x="104.8" y="119.8">220</text>
<text x="105.3" y="117.5">R8</text>
<text x="34.9" y="122.1">GND</text>
<text x="75" y="120.2">RB5</text>
<text x="75" y="122.8">RB6</text>
<text x="75" y="125.3">RB7</text>
<text x="105.3" y="125.1">R9</text>
<text x="132.2" y="125.9">LTS-6960HR</text>
<text x="136.1" y="123.6">AFF1</text>
<text x="172.9" y="125.9">LTS-6960HR</text>
<text x="176.7" y="123.6">AFF2</text>
<text x="212.2" y="125.9">LTS-6960HR</text>
<text x="216.1" y="123.6">AFF3</text>
<text x="249.1" y="125.9">LTS-6960HR</text>
<text x="252.9" y="123.6">AFF4</text>
<text x="66.9" y="127.3" transform="rotate(-90 66.9 127.3)">VSS</text>
<text x="104.8" y="127.5">220</text>
<text x="128.8" y="130.4">a</text>
<text x="144.3" y="130.4">C.A.</text>
<text x="169.4" y="130.4">a</text>
<text x="185" y="130.4">C.A.</text>
<text x="208.8" y="130.4">a</text>
<text x="224.3" y="130.4">C.A.</text>
<text x="245.6" y="130.4">a</text>
<text x="261.2" y="130.4">C.A.</text>
<text x="104.7" y="132.8">R10</text>
<text x="104.8" y="135.1">220</text>
<text x="128.8" y="132.9">b</text>
<text x="128.8" y="135.5">c</text>
<text x="144.3" y="132.9">C.A.</text>
<text x="169.4" y="132.9">b</text>
<text x="169.4" y="135.5">c</text>
<text x="185" y="132.9">C.A.</text>
<text x="208.8" y="132.9">b</text>
<text x="208.8" y="135.5">c</text>
<text x="224.3" y="132.9">C.A.</text>
<text x="245.6" y="132.9">b</text>
<text x="245.6" y="135.5">c</text>
<text x="261.2" y="132.9">C.A.</text>
<text x="64.1" y="139.9">GND</text>
<text x="104.7" y="140.4">R11</text>
<text x="104.8" y="142.7">220</text>
<text x="128.8" y="138">d</text>
<text x="128.8" y="140.6">e</text>
<text x="128.8" y="143.1">f</text>
<text x="169.4" y="138">d</text>
<text x="169.4" y="140.6">e</text>
<text x="169.4" y="143.1">f</text>
<text x="208.8" y="138">d</text>
<text x="208.8" y="140.6">e</text>
<text x="208.8" y="143.1">f</text>
<text x="245.6" y="138">d</text>
<text x="245.6" y="140.6">e</text>
<text x="245.6" y="143.1">f</text>
<text x="78.4" y="146.3">+5V</text>
<text x="104.7" y="148">R12</text>
<text x="128.8" y="145.6">g</text>
<text x="145.3" y="148.2">DP</text>
<text x="169.4" y="145.6">g</text>
<text x="186" y="148.2">DP</text>
<text x="208.8" y="145.6">g</text>
<text x="225.3" y="148.2">DP</text>
<text x="245.6" y="145.6">g</text>
<text x="262.2" y="148.2">DP</text>
<text x="64.7" y="151.8">R4</text>
<text x="64.8" y="154.1">1k</text>
<text x="82.3" y="155.9">Q1</text>
<text x="104.8" y="150.3">220</text>
<text x="82.3" y="158.2">BC558</text>
<text x="71" y="167.2">D3</text>
<text x="86.4" y="167.8">BZ1</text>
<text x="66.1" y="169.8">1N4007</text>
<text x="86.4" y="170.1">Buzzer</text>
<text x="78.1" y="179.2">GND</text>
</g>
<g font-size="1.8" fill="#a90000">
<text x="199.1" y="42" transform="rotate(-90 199.1 42)">15</text>
<text x="204.2" y="42" transform="rotate(-90 204.2 42)">13</text>
<text x="206.8" y="42" transform="rotate(-90 206.8 42)">14</text>
<text x="173.3" y="50.5">8</text>
<text x="210.8" y="50.5">16</text>
<text x="256.5" y="59.4">1</text>
<text x="178.8" y="62.3" transform="rotate(-90 178.8 62.3)">12</text>
<text x="183.9" y="62.3" transform="rotate(-90 183.9 62.3)">11</text>
<text x="186.4" y="61.7" transform="rotate(-90 186.4 61.7)">9</text>
<text x="189" y="61.7" transform="rotate(-90 189 61.7)">6</text>
<text x="191.5" y="61.7" transform="rotate(-90 191.5 61.7)">5</text>
<text x="194.1" y="61.7" transform="rotate(-90 194.1 61.7)">1</text>
<text x="196.6" y="62.3" transform="rotate(-90 196.6 62.3)">10</text>
<text x="199.1" y="61.7" transform="rotate(-90 199.1 61.7)">7</text>
<text x="201.7" y="61.7" transform="rotate(-90 201.7 61.7)">4</text>
<text x="204.2" y="61.7" transform="rotate(-90 204.2 61.7)">2</text>
<text x="206.8" y="61.7" transform="rotate(-90 206.8 61.7)">3</text>
<text x="256.5" y="68.3">1</text>
<text x="241" y="75" transform="rotate(-90 241 75)">14</text>
<text x="161" y="81.4" transform="rotate(-90 161 81.4)">2</text>
<text x="166.1" y="81.4" transform="rotate(-90 166.1 81.4)">1</text>
<text x="180.1" y="81.4" transform="rotate(-90 180.1 81.4)">5</text>
<text x="185.2" y="81.4" transform="rotate(-90 185.2 81.4)">4</text>
<text x="199.1" y="82" transform="rotate(-90 199.1 82)">10</text>
<text x="204.2" y="81.4" transform="rotate(-90 204.2 81.4)">9</text>
<text x="218.2" y="82" transform="rotate(-90 218.2 82)">13</text>
<text x="223.3" y="82" transform="rotate(-90 223.3 82)">12</text>
<text x="65.8" y="87" transform="rotate(-90 65.8 87)">14</text>
<text x="49.5" y="91.2">4</text>
<text x="80.6" y="91.2">17</text>
<text x="80.6" y="93.7">18</text>
<text x="163.6" y="92.8" transform="rotate(-90 163.6 92.8)">3</text>
<text x="182.6" y="92.8" transform="rotate(-90 182.6 92.8)">6</text>
<text x="201.7" y="92.8" transform="rotate(-90 201.7 92.8)">8</text>
<text x="220.7" y="93.4" transform="rotate(-90 220.7 93.4)">11</text>
<text x="241" y="94.7" transform="rotate(-90 241 94.7)">7</text>
<text x="48.9" y="96.3">16</text>
<text x="48.9" y="101.3">15</text>
<text x="81.2" y="96.3">1</text>
<text x="81.2" y="98.8">2</text>
<text x="81.2" y="101.3">3</text>
<text x="81.2" y="106.4">6</text>
<text x="81.2" y="109">7</text>
<text x="81.2" y="111.5">8</text>
<text x="80.6" y="116.6">10</text>
<text x="80.6" y="119.1">11</text>
<text x="81.2" y="114">9</text>
<text x="80.6" y="121.7">12</text>
<text x="80.6" y="124.2">13</text>
<text x="65.8" y="130.9" transform="rotate(-90 65.8 130.9)">5</text>
<text x="126.3" y="129.3">7</text>
<text x="126.3" y="131.8">6</text>
<text x="149.2" y="129.3">8</text>
<text x="149.2" y="131.8">3</text>
<text x="166.9" y="129.3">7</text>
<text x="166.9" y="131.8">6</text>
<text x="189.8" y="129.3">8</text>
<text x="189.8" y="131.8">3</text>
<text x="206.3" y="129.3">7</text>
<text x="206.3" y="131.8">6</text>
<text x="229.2" y="129.3">8</text>
<text x="229.2" y="131.8">3</text>
<text x="243.1" y="129.3">7</text>
<text x="243.1" y="131.8">6</text>
<text x="266" y="129.3">8</text>
<text x="266" y="131.8">3</text>
<text x="126.3" y="134.4">4</text>
<text x="126.3" y="136.9">2</text>
<text x="166.9" y="134.4">4</text>
<text x="166.9" y="136.9">2</text>
<text x="206.3" y="134.4">4</text>
<text x="206.3" y="136.9">2</text>
<text x="243.1" y="134.4">4</text>
<text x="243.1" y="136.9">2</text>
<text x="126.3" y="139.4">1</text>
<text x="126.3" y="142">9</text>
<text x="166.9" y="139.4">1</text>
<text x="166.9" y="142">9</text>
<text x="206.3" y="139.4">1</text>
<text x="206.3" y="142">9</text>
<text x="243.1" y="139.4">1</text>
<text x="243.1" y="142">9</text>
<text x="125.7" y="144.5">10</text>
<text x="149.2" y="147.1">5</text>
<text x="166.3" y="144.5">10</text>
<text x="189.8" y="147.1">5</text>
<text x="205.7" y="144.5">10</text>
<text x="229.2" y="147.1">5</text>
<text x="242.5" y="144.5">10</text>
<text x="266" y="147.1">5</text>
<text x="73" y="156">2</text>
<text x="79.8" y="153.1" transform="rotate(-90 79.8 153.1)">3</text>
<text x="79.8" y="160.7" transform="rotate(-90 79.8 160.7)">1</text>
<text x="80.6" y="164.8">1</text>
<text x="80.6" y="169.9">2</text>
</g>
<g font-size="1.8" fill="#0f0f0f">
<text x="96.5" y="96.3">SPK</text>
<text x="55.7" y="155.9">SPK</text>
</g>
</svg>
